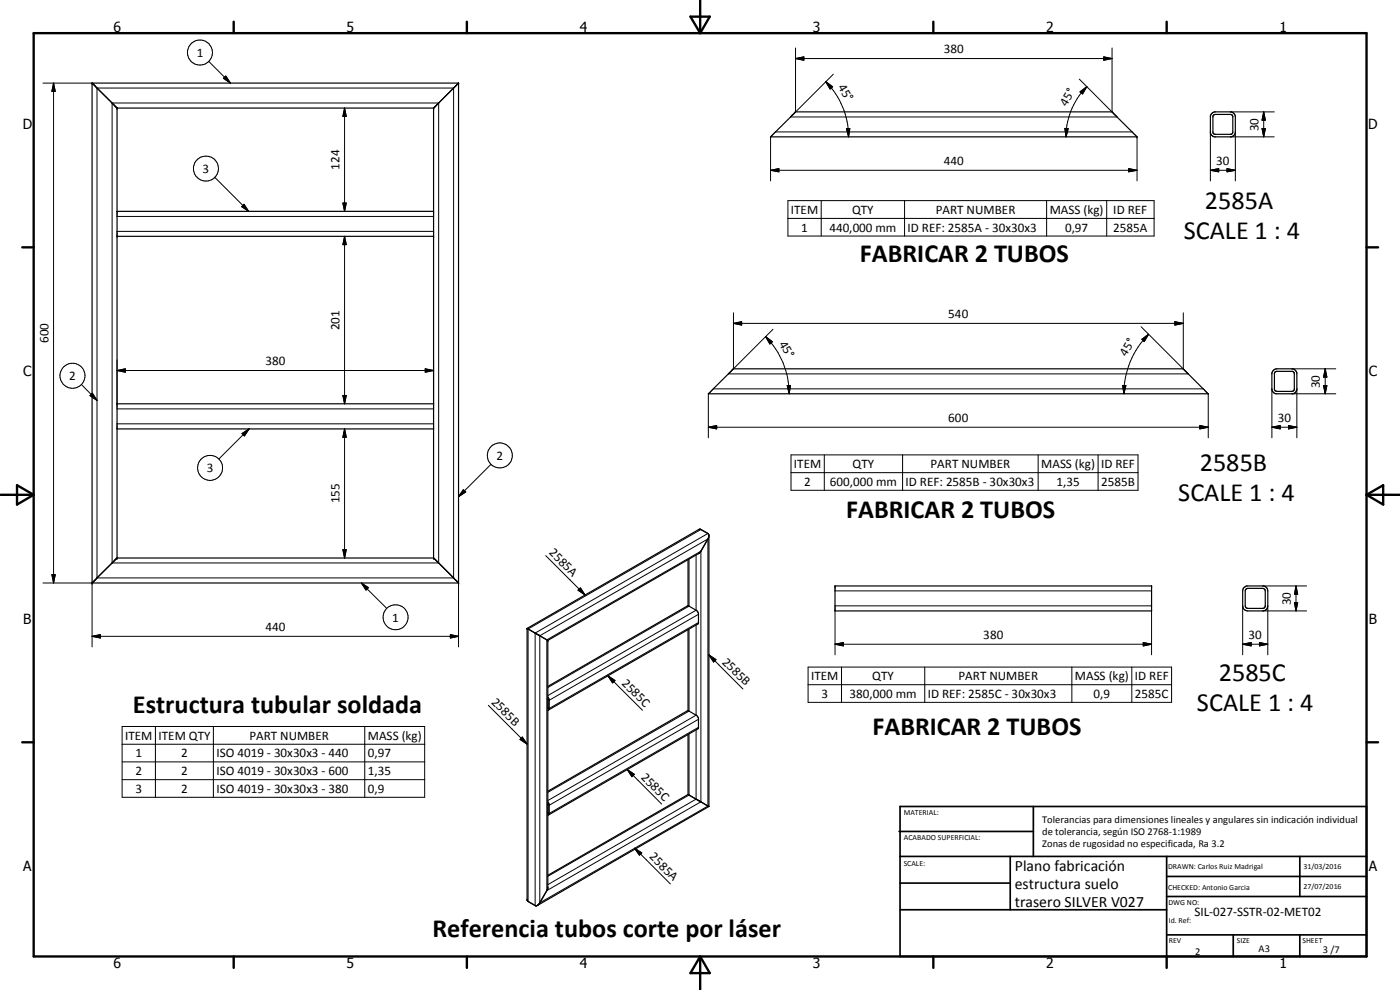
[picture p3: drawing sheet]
<svg xmlns="http://www.w3.org/2000/svg" width="420mm" height="297mm" viewBox="0 0 420 297" stroke-linecap="round" stroke-linejoin="round" font-family="sans-serif">
<g fill="none" stroke="#000" stroke-width=".35">
<path d="M27.6 24.9l7.5 7.5M27.6 24.9v150M27.6 24.9h110M35.1 32.4v135M35.1 32.4h95M130.1 32.4v135M137.6 24.9l-7.5 7.5M137.6 24.9v150M232.5 39.8l6.2-6.2h95.1l7.4 7.5h-109.9zM363.7 34l.8-.4h5l.9 .6 .3 .6v5l-.6 1-.6 .3h-5l-.8-.5-.4-.8v-5zM364.1 34.6l.5-.3h4.8l.5 .3v5.4l-.5 .3-5.1-.1-.3-.4zM35.1 63.4h95"/>
<path d="M35.1 70.9h95M212.6 118.2h150M355.1 110.7h-135l-7.5 7.5M355.1 110.7l7.5 7.5M355.1 110.7h.1M382 111.3l.6-.5 .6-.1h4.5a1.6 1.6 0 0 1 1.5 1.2v5l-.4 .8-.9 .5h-4.9l-.7-.3-.6-1v-5zM382.6 111.7l.5-.3h4.8l.3 .2 .2 .4-.1 5.1-.6 .3h-4.5l-.5-.1-.2-.5zM35.1 121.2h95M35.1 128.7h95M27.6 174.9h110M35.1 167.4h95M35.1 167.4l-7.5 7.5"/>
<path d="M130.1 167.4l7.5 7.5M137.6 174.9h.1M206.5 167.9v13.9M212.8 160.7l-.3 1-2.7 4.3-45.4 26.2M212.8 160.7l-.3-.6-2.3-1.3-.6 .1-51.4 29.7M212.8 160.7v81.3M250.6 175.8h95v7.5h-95zM373.2 176.4l1-.6h5.1l.5 .3 .4 .3 .3 .9v4.5a1.52 1.52 0 0 1-1.5 1.5h-4.5a1.52 1.52 0 0 1-1.6-1.5v-4.5zM373.8 176.9l.7-.4h4.5l.5 .3 .2 .5v4.5l-.2 .5-.5 .2h-4.9l-.4-.7zM158.2 188.6v81.4l.2 .4 2.3 1.4 .6-.1M158.2 188.6l6.2 3.6M164.4 192.2v74.2l-2.4 4.5-.7 .8"/>
<path d="M206.5 188.9v24.4M164.4 209.6v3M164.4 206l41.9-24.2 .5 .1 2.1 1.2 .7 .8v3l-.2 .3-44.8 25.8M164.4 209.1l.4 1v2.5l-.1 .3-.3 .2M164.4 237.4l41.9-24.1h.4l2.4 1.4 .5 .7-.1 3.3-44.9 25.8M206.5 238.4l6.3 3.6M206.5 238.4l-42.1 24.2M206.5 220.4v18M206.5 238.4h.1M164.4 241.1v2.9M164.4 240.6l.4 1v2.5l-.1 .4h-.3M212.8 242l-51.5 29.7"/>
</g>
<g fill="#000">
<circle cx="27.6" cy="24.9" r=".18"/>
<circle cx="35.1" cy="32.4" r=".18"/>
<circle cx="130.1" cy="32.4" r=".18"/>
<circle cx="137.6" cy="24.9" r=".18"/>
<circle cx="231.3" cy="41.1" r=".18"/>
<circle cx="341.2" cy="41.1" r=".18"/>
<circle cx="35.1" cy="70.9" r=".18"/>
<circle cx="130.1" cy="70.9" r=".18"/>
<circle cx="27.6" cy="174.9" r=".18"/>
<circle cx="35.1" cy="167.4" r=".18"/>
<circle cx="130.1" cy="167.4" r=".18"/>
<circle cx="137.6" cy="174.9" r=".18"/>
<circle cx="250.6" cy="175.8" r=".18"/>
<circle cx="345.6" cy="175.8" r=".18"/>
<circle cx="158.2" cy="188.6" r=".18"/>
<circle cx="164.4" cy="192.2" r=".18"/>
</g>
<g fill="none" stroke="#000" stroke-width=".3">
<path d="M62.6 18.4l6.6 6.5M238.7 17.6l2.5-.5v1zM238.7 17.6h95M238.7 14.4v19.2M331.2 17.1l2.5 .5-2.5 .5zM333.7 14.4v19.2M12.9 24.9h14.7M16.1 24.9l.5 2.5h-1zM16.1 24.9v150M29.1 26.4h107v147h-107zM33.6 30.9h98v138h-98zM67 23.5l.8-.7 1.4 2.1z"/>
<path d="M103.4 32.4l.5 2.5h-1zM103.4 32.4v31M232.7 39.6h107.1M247.8 24.5l2.1 1.5-.8 .7zM247.8 24.5a23.5 23.5 0 0 1 6.9 16.6M250.1 22.3l-12.8 12.8h97.9l-11.3-11.4M254 38.6h1l-.3 2.5zM319.6 38.5l1 .1-.7 2.5zM324.1 27.6l2.1-1.6-1.3 2.2zM326.2 26a21.3 21.3 0 0 0-6.3 15.1M363.3 39.6v14.7M369.3 33.6h13.1"/>
<path d="M370.7 39.6v14.7M378.7 38.6h1.1l-.5 2.5zM379.3 33.6l.5 2.5h-1.1zM379.3 33.6v7.5M64.5 53.2l10.1 10.2M231.3 51.1l2.5-.5v1zM231.3 51.1h109.9M231.3 41.1v13.2M338.7 50.6l2.5 .5-2.5 .5zM341.2 41.1v13.2M363.3 51.1l2.4-.5v1zM363.3 51.1h7.4"/>
<path d="M368.2 50.6l2.5 .5-2.5 .5zM369.3 41.1h13.1M35.1 64.9h95M35.1 69.4h95M73.2 61.3l1.4 2.1-2.1-1.4zM102.9 60.9h1l-.5 2.5zM103.4 70.9l.5 2.5h-1zM103.4 70.9v50.3M236.5 60.2h109.9v10.6h-109.9zM236.5 65.5h109.9M246.5 60.2v10.6M271.5 60.2v10.6"/>
<path d="M314.1 60.2v10.6M332.1 60.2v10.6M220.1 97l2.5-.5v1zM220.1 97h135M220.1 93.9v16.8M342.5 98l14.1 14.2h-138l13.4-13.4M352.6 96.5l2.5 .5-2.5 .5zM355.1 93.9v16.8M24.4 115.4l4.7 4.7M27 118.7l.7-.7 1.4 2.1zM27.7 118l1.4 2.1-2.1-1.4zM35.1 111.2l2.5-.5v1z"/>
<path d="M35.1 111.2h95M35.1 108v13.2M102.9 118.7h1l-.5 2.5zM127.6 110.7l2.5 .5-2.5 .5zM130.1 108v13.2M212.6 118.2v13.2M214.1 116.7h147M229.8 101l2 1.5-.8 .7zM229.8 101a24.1 24.1 0 0 1 7 17.2M236.3 115.7h.9l-.4 2.5zM336.9 115.7h1l-.6 2.5zM342.7 101.8l2-1.5-1.3 2.2z"/>
<path d="M344.7 100.3a25.1 25.1 0 0 0-7.4 17.9M362.6 118.2v13.2M381.7 116.7v14.7M387.7 110.7h13.2M387.7 118.2h13.2M389.2 116.7v14.7M397.2 115.7h1l-.5 2.5zM397.7 110.7l.5 2.5h-1zM397.7 110.7v7.5M35.1 122.7h95M35.1 127.2h95M72.6 130.1l2.1-1.4-1.3 2.1z"/>
<path d="M74.7 128.7l-9 9M103.4 128.7l.5 2.5h-1zM103.4 128.7v38.7M147.4 139.3l-9.8 9.7M212.6 128.2l2.5-.5v1zM212.6 128.2h150M237.4 136.5h104.1v10.6h-104.1zM247.4 136.5v10.6M270.9 136.5v10.6M311.6 136.5v10.6M329.6 136.5v10.6M360.1 127.7l2.5 .5-2.5 .5z"/>
<path d="M381.7 128.2l2.5-.5v1zM381.7 128.2h7.5M386.7 127.7l2.5 .5-2.5 .5zM139.1 146.9l.7 .7-2.2 1.4zM210.3 158.9l-51.8 29.8v81.8M237.4 141.8h104.1M12.9 174.9h14.7v19.2M15.6 172.4h1l-.5 2.5zM102.9 164.9h1l-.5 2.5zM108.4 174.9l2.2 1.4-.8 .7zM108.4 174.9l7.7 7.6M137.6 174.9v19.2"/>
<path d="M163.8 166.7l11.8 11.8M173.5 177.1l.7-.7 1.4 2.1zM206.8 167.8v14.1l-42.4 24.4M208.9 166.5v16.6l-44.5 25.6M212.5 160.1l-51.9 29.8v81.8M250.6 177.3h95M379 175.8h13.1M388.9 175.8l.6 2.5h-1zM388.9 175.8v7.5M27.6 190.9l2.5-.5v1zM27.6 190.9h110M135.2 190.4l2.4 .5-2.4 .5z"/>
<path d="M162 190.8l50.5-29.1v80.2l-50.5 29zM164.1 192l46.2-26.6v75.2l-46.2 26.6zM206.8 188.8v24.6l-42.4 24.3M208.9 187.5v27.1l-44.5 25.6M209.6 184.3l-44.8 25.8M209.6 186.8l-44.8 25.8M212.8 196.5l2.1 1.4-.7 .7zM212.8 196.5l10.2 10.2M250.6 193.3l2.5-.5v1zM250.6 181.8h95M250.6 193.3h95M250.6 183.3v13.2"/>
<path d="M343.1 192.8l2.5 .5-2.5 .5zM345.6 183.3v13.2M372.9 193.3l2.6-.5v1zM372.9 193.3h7.6M372.9 181.8v14.7M378 192.8l2.5 .5-2.5 .5zM379 183.3h13.1M380.5 181.8v14.7M388.5 180.8h1l-.6 2.5zM36.6 218h90.9v21.2h-90.9zM46.6 218v21.2M64 218v21.2"/>
<path d="M109.5 218v21.2M146.5 211.6l11.7 11.7M164.5 212.3l-.1 .1M164.5 209.9l-.1 .1M182.4 202.8l2.2 1.4-.8 .7zM182.4 202.8l10.4 10.3M208.9 219v20.8l-44.5 25.6M209.6 215.8l-44.8 25.8M209.6 218.2l-44.8 25.9M242.5 200.2h109.1v10.5h-109.1zM242.5 205.4h109.1M252.5 200.2v10.5"/>
<path d="M277.5 200.2v10.5M321.7 200.2v10.5M339.7 200.2v10.5M36.6 223.3h90.9M36.6 228.6h90.9M36.6 233.9h90.9M156.7 221.1l1.5 2.2-2.1-1.4zM188.2 230.9l2.2 1.4-.8 .7zM188.2 230.9l10.4 10.4M206.8 220.2v18.3l-42.4 24.4M164.5 243.8l-.1 .1M164.5 241.4h-.1"/>
<path d="M190.4 254.5l2.2 1.4-.7 .7zM190.4 254.5l10.8 10.7"/>
<circle cx="60" cy="15.8" r="3.7"/>
<circle cx="61.8" cy="50.6" r="3.7"/>
<circle cx="21.7" cy="112.7" r="3.8"/>
<circle cx="150" cy="136.6" r="3.7"/>
<circle cx="63.1" cy="140.4" r="3.8"/>
<circle cx="118.7" cy="185.2" r="3.8"/>
</g>
<g fill="none" stroke="#000" stroke-width=".71">
<path d="M10.1 9.9h400v277.1h-400zM70.1 6.5v3.4M140.1 6.5v3.4M207.2 5h5.8l-2.9 4.9zM210.1 0v9.9M280.1 6.5v3.4M350.1 6.5v3.4M6.7 74.2h3.4M410.1 74.2h3.5M.1 148.5h10M5.1 145.6l5 2.9-5 2.9zM410.1 148.5h10"/>
<path d="M410.1 148.5l5-2.9v5.8zM6.7 222.7h3.4M410.1 222.7h3.5M70.1 287v3.4M140.1 287v3.4M210.1 287v10M210.1 287l2.9 5h-5.8zM280.1 287v3.4M350.1 287v3.4"/>
</g>
<g fill="none" stroke="#000" stroke-width=".51">
<path d="M269.8 249.5h40.3M270.1 242h140v45h-140zM270.1 257h140M303.2 257v16M310.1 242v15M350.1 257v30M390.1 257v12M270.1 265h33.1M270.1 273h80M350.1 269h60M350.1 263h60M350.1 280.5h60"/>
<path d="M370.1 280.5v6.5M390.1 280.5v6.5"/>
</g>
<g fill="#000">
<path d="M238.7 17.6l2.5-.5v1zM331.2 17.1l2.5 .5-2.5 .5zM16.1 24.9l.5 2.5h-1zM67 23.5l.8-.7 1.4 2.1zM103.4 32.4l.5 2.5h-1zM247.8 24.5l2.1 1.5-.8 .7zM254 38.6h1l-.3 2.5zM319.6 38.5l1 .1-.7 2.5zM324.1 27.6l2.1-1.6-1.3 2.2zM378.7 38.6h1.1l-.5 2.5zM379.3 33.6l.5 2.5h-1.1zM231.3 51.1l2.5-.5v1z"/>
<path d="M338.7 50.6l2.5 .5-2.5 .5zM363.3 51.1l2.4-.5v1zM368.2 50.6l2.5 .5-2.5 .5zM73.2 61.3l1.4 2.1-2.1-1.4zM102.9 60.9h1l-.5 2.5zM103.4 70.9l.5 2.5h-1zM220.1 97l2.5-.5v1zM352.6 96.5l2.5 .5-2.5 .5zM27.7 118l1.4 2.1-2.1-1.4zM35.1 111.2l2.5-.5v1zM102.9 118.7h1l-.5 2.5zM127.6 110.7l2.5 .5-2.5 .5z"/>
<path d="M229.8 101l2 1.5-.8 .7zM236.3 115.7h.9l-.4 2.5zM336.9 115.7h1l-.6 2.5zM342.7 101.8l2-1.5-1.3 2.2zM397.2 115.7h1l-.5 2.5zM397.7 110.7l.5 2.5h-1zM72.6 130.1l2.1-1.4-1.3 2.1zM103.4 128.7l.5 2.5h-1zM212.6 128.2l2.5-.5v1zM360.1 127.7l2.5 .5-2.5 .5zM381.7 128.2l2.5-.5v1zM386.7 127.7l2.5 .5-2.5 .5z"/>
<path d="M139.1 146.9l.7 .7-2.2 1.4zM15.6 172.4h1l-.5 2.5zM102.9 164.9h1l-.5 2.5zM108.4 174.9l2.2 1.4-.8 .7zM173.5 177.1l.7-.7 1.4 2.1zM388.9 175.8l.6 2.5h-1zM27.6 190.9l2.5-.5v1zM135.2 190.4l2.4 .5-2.4 .5zM212.8 196.5l2.1 1.4-.7 .7zM250.6 193.3l2.5-.5v1zM343.1 192.8l2.5 .5-2.5 .5zM372.9 193.3l2.6-.5v1z"/>
<path d="M378 192.8l2.5 .5-2.5 .5zM388.5 180.8h1l-.6 2.5zM182.4 202.8l2.2 1.4-.8 .7zM156.7 221.1l1.5 2.2-2.1-1.4zM188.2 230.9l2.2 1.4-.8 .7zM190.4 254.5l2.2 1.4-.7 .7z"/>
</g>
<g font-size="7.9">
<text x="361.6" y="62.8">2585A</text>
<text x="355.3" y="71.8">SCALE 1 : 4</text>
<text x="258.1" y="78.7">FABRICAR 2 TUBOS</text>
<text x="360.1" y="141.4">2585B</text>
<text x="253.9" y="155.5">FABRICAR 2 TUBOS</text>
<text x="353.6" y="150.4">SCALE 1 : 4</text>
<text x="365.7" y="204.3">2585C</text>
<text x="39.9" y="213.9">Estructura tubular soldada</text>
<text x="359.2" y="213.3">SCALE 1 : 4</text>
<text x="261.8" y="220.6">FABRICAR 2 TUBOS</text>
<text x="129.8" y="281.2">Referencia tubos corte por láser</text>
</g>
<g font-size="4.7">
<text x="304.6" y="261.2">Plano fabricación</text>
<text x="304.6" y="266.6">estructura suelo</text>
<text x="304.6" y="272">trasero SILVER V027</text>
</g>
<g font-size="4.2">
<text x="34" y="9.6">6</text>
<text x="104" y="9.6">5</text>
<text x="174" y="9.6">4</text>
<text x="244" y="9.6">3</text>
<text x="314" y="9.6">2</text>
<text x="384" y="9.6">1</text>
<text x="6.8" y="38.7">D</text>
<text x="410.6" y="38.7">D</text>
<text x="7" y="112.9">C</text>
<text x="410.8" y="112.9">C</text>
<text x="7" y="187.1">B</text>
<text x="410.8" y="187.1">B</text>
<text x="7" y="261.4">A</text>
<text x="410.8" y="261.4">A</text>
<text x="34" y="290.4">6</text>
<text x="104" y="290.4">5</text>
<text x="174" y="290.4">4</text>
<text x="244" y="290.4">3</text>
<text x="314" y="290.4">2</text>
<text x="384" y="290.4">1</text>
</g>
<g font-size="3.9">
<text x="59" y="17.1">1</text>
<text x="283.3" y="16">380</text>
<text x="251.4" y="26.1" transform="rotate(59 251.4 26.1)">45°</text>
<text x="320.1" y="32" transform="rotate(-60 320.1 32)">45°</text>
<text x="377.7" y="39.3" transform="rotate(-90 377.7 39.3)">30</text>
<text x="60.8" y="51.9">3</text>
<text x="101.9" y="51" transform="rotate(-90 101.9 51)">124</text>
<text x="283.3" y="49.6">440</text>
<text x="365" y="49.6">30</text>
<text x="237.4" y="64.1">ITEM</text>
<text x="255.7" y="64.2">QTY</text>
<text x="280.9" y="64.1">PART NUMBER</text>
<text x="315" y="64.3">MASS (kg)</text>
<text x="334.1" y="64.1">ID REF</text>
<text x="240.5" y="69.5">1</text>
<text x="248.9" y="69.5">440,000 mm</text>
<text x="272.4" y="69.5">ID REF: 2585A - 30x30x3</text>
<text x="319.6" y="69.5">0,97</text>
<text x="334.1" y="69.5">2585A</text>
<text x="284.6" y="95.5">540</text>
<text x="101.9" y="99.1" transform="rotate(-90 101.9 99.1)">201</text>
<text x="14.6" y="103" transform="rotate(-90 14.6 103)">600</text>
<text x="233.8" y="103.2" transform="rotate(60 233.8 103.2)">45°</text>
<text x="338" y="107" transform="rotate(-60 338 107)">45°</text>
<text x="79.7" y="109.6">380</text>
<text x="20.8" y="114">2</text>
<text x="396.1" y="116.5" transform="rotate(-90 396.1 116.5)">30</text>
<text x="284.6" y="126.7">600</text>
<text x="383.5" y="126.7">30</text>
<text x="149" y="138">2</text>
<text x="62.1" y="141.7">3</text>
<text x="238.3" y="140.5">ITEM</text>
<text x="255.9" y="140.5">QTY</text>
<text x="279.3" y="140.5">PART NUMBER</text>
<text x="312.5" y="140.5">MASS (kg)</text>
<text x="330.4" y="140.5">ID REF</text>
<text x="241.4" y="145.8">2</text>
<text x="249.1" y="145.8">600,000 mm</text>
<text x="271.8" y="145.8">ID REF: 2585B - 30x30x3</text>
<text x="317.1" y="145.8">1,35</text>
<text x="330.5" y="145.8">2585B</text>
<text x="101.9" y="151" transform="rotate(-90 101.9 151)">155</text>
<text x="164.6" y="166" transform="rotate(45 164.6 166)">2585A</text>
<text x="387.4" y="181.5" transform="rotate(-90 387.4 181.5)">30</text>
<text x="79.7" y="189.4">440</text>
<text x="117.7" y="186.5">1</text>
<text x="295.1" y="191.8">380</text>
<text x="374.7" y="191.8">30</text>
<text x="216.6" y="198.8" transform="rotate(45 216.6 198.8)">2585B</text>
<text x="186.4" y="205.2" transform="rotate(45 186.4 205.2)">2585C</text>
<text x="243.4" y="204">ITEM</text>
<text x="246.5" y="209.4">3</text>
<text x="255" y="209.4">380,000 mm</text>
<text x="261.8" y="204.1">QTY</text>
<text x="278.5" y="209.4">ID REF: 2585C - 30x30x3</text>
<text x="287.6" y="204">PART NUMBER</text>
<text x="322.6" y="204.2">MASS (kg)</text>
<text x="328.2" y="209.4">0,9</text>
<text x="340.6" y="204">ID REF</text>
<text x="340.6" y="209.4">2585C</text>
<text x="147.3" y="210.9" transform="rotate(45 147.3 210.9)">2585B</text>
<text x="37.6" y="221.9">ITEM</text>
<text x="47.6" y="221.9">ITEM QTY</text>
<text x="74.8" y="221.9">PART NUMBER</text>
<text x="110.4" y="222">MASS (kg)</text>
<text x="40.7" y="227.2">1</text>
<text x="54.4" y="227.2">2</text>
<text x="65" y="227.2">ISO 4019 - 30x30x3 - 440</text>
<text x="110.4" y="227.2">0,97</text>
<text x="40.7" y="232.5">2</text>
<text x="54.4" y="232.5">2</text>
<text x="65" y="232.5">ISO 4019 - 30x30x3 - 600</text>
<text x="110.4" y="232.5">1,35</text>
<text x="192.3" y="233.4" transform="rotate(45 192.3 233.4)">2585C</text>
<text x="40.7" y="237.9">3</text>
<text x="54.4" y="237.9">2</text>
<text x="65" y="237.9">ISO 4019 - 30x30x3 - 380</text>
<text x="110.4" y="237.9">0,9</text>
<text x="194.8" y="257.2" transform="rotate(45 194.8 257.2)">2585A</text>
<text x="358.5" y="275">SIL-027-SSTR-02-MET02</text>
</g>
<g font-size="3.1">
<text x="312.7" y="246.8">Tolerancias para dimensiones lineales y angulares sin indicación individual</text>
<text x="312.7" y="250.4">de tolerancia, según ISO 2768-1:1989</text>
<text x="312.7" y="254">Zonas de rugosidad no especificada, Ra 3.2</text>
<text x="358.7" y="286.5">2</text>
<text x="377.7" y="285.6">A3</text>
<text x="397" y="285.9">3 /7</text>
</g>
<g font-size="2.4">
<text x="271.2" y="244.4">MATERIAL:</text>
<text x="271.3" y="252">ACABADO SUPERFICIAL:</text>
<text x="271.2" y="259.7">SCALE:</text>
<text x="350.6" y="260.8">DRAWN: Carlos Ruiz Madrigal</text>
<text x="391.2" y="260.6">31/03/2016</text>
<text x="350.6" y="267">CHECKED: Antonio Garcia</text>
<text x="391.2" y="266.7">27/07/2016</text>
<text x="350.6" y="271.4">DWG NO:</text>
<text x="350.8" y="276.9">Id. Ref:</text>
<text x="350.8" y="282.8">REV</text>
<text x="371.2" y="282.9">SIZE</text>
<text x="390.9" y="282.9">SHEET</text>
</g>
</svg>
